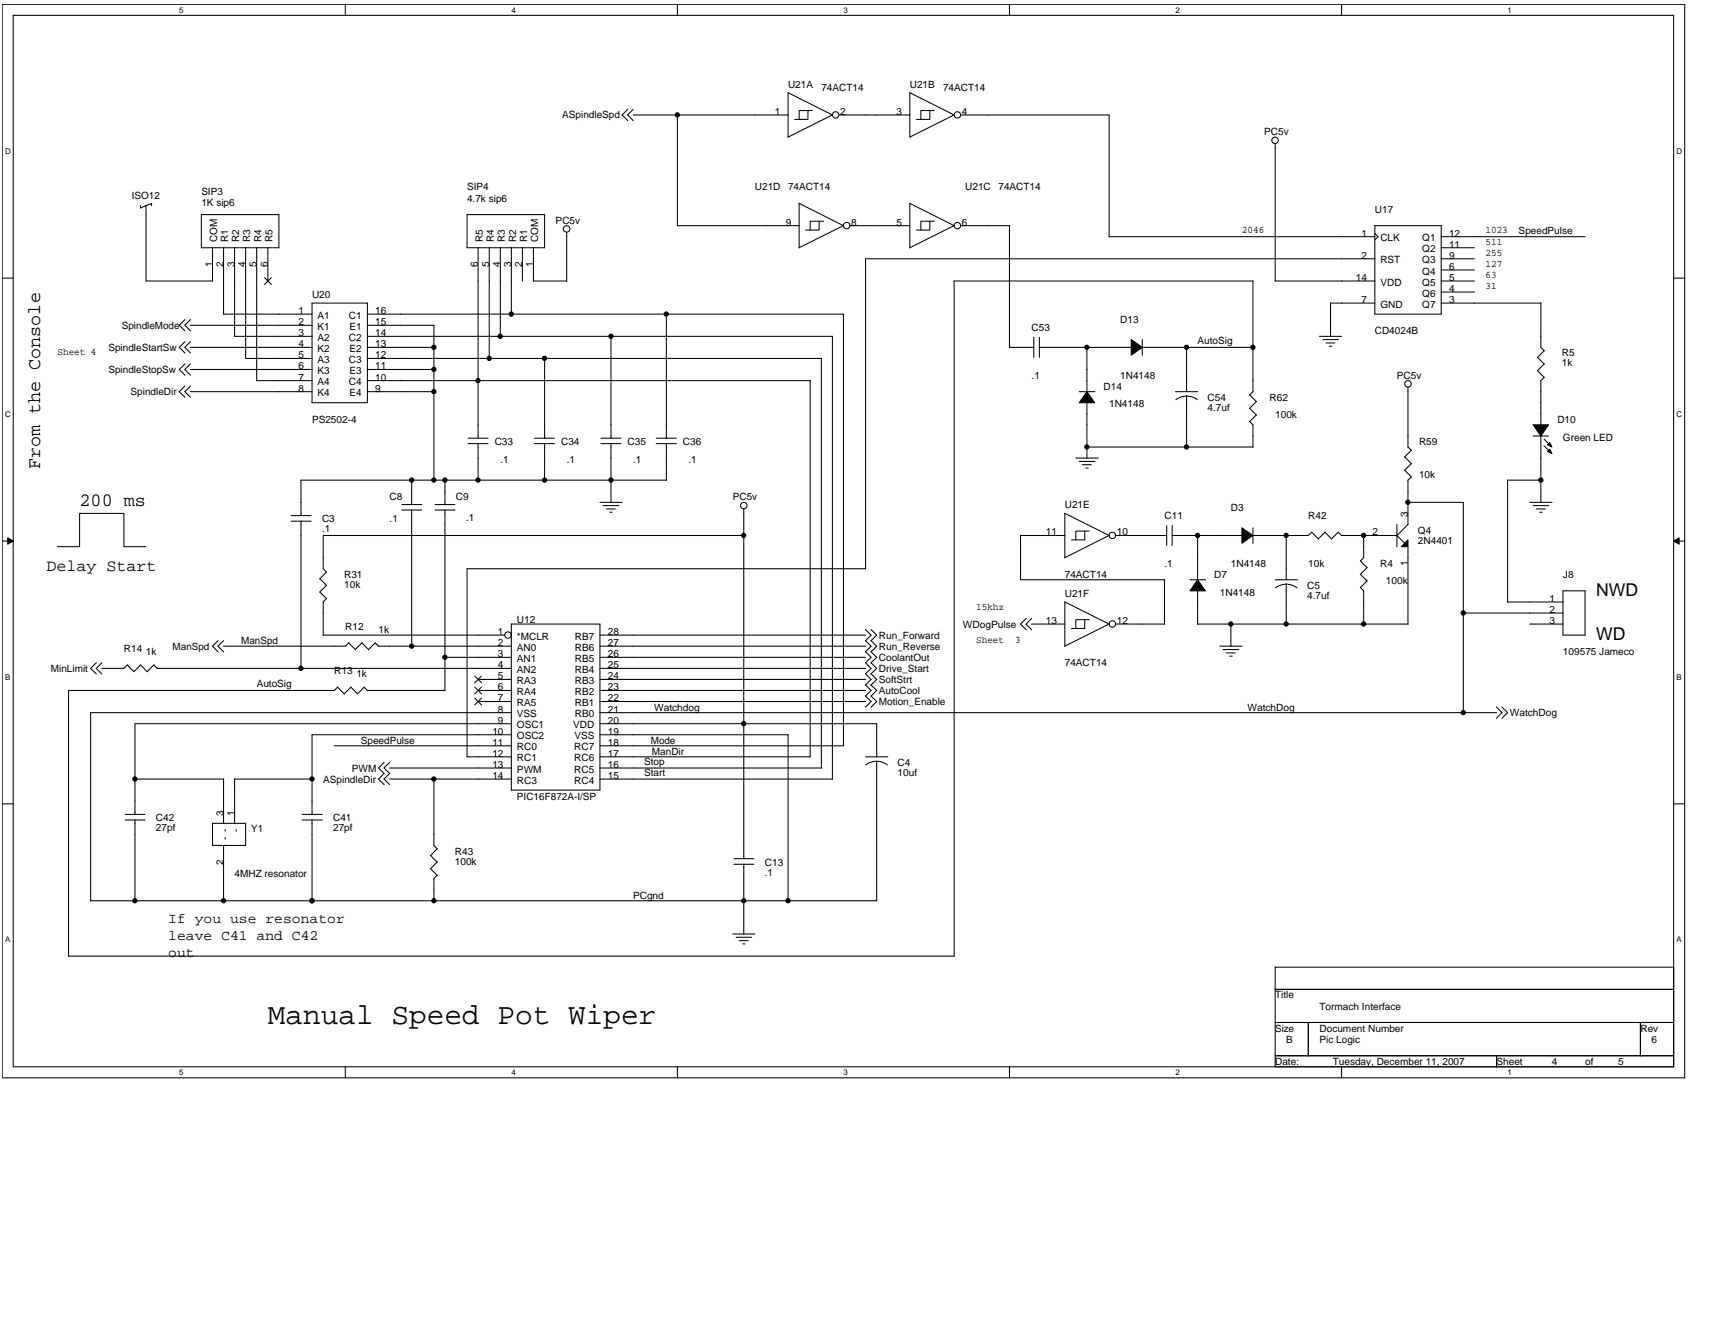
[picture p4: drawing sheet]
<svg xmlns="http://www.w3.org/2000/svg" width="279mm" height="216mm" viewBox="0 0 279 216" stroke-linecap="round" stroke-linejoin="round" font-family="sans-serif">
<path d="M.4 .7h274.1v174.9h-274.1zM2.2 2.5h270.5v171.3h-270.5z" fill="none" stroke="#000" stroke-width=".17"/>
<g fill="#fff">
<path d="M29.2 .9h.7v1.4h-.7z"/>
<path d="M29.2 174h.7v1.5h-.7z"/>
</g>
<path d="M56.3 .7v1.8M56.3 173.8v1.8" fill="none" stroke="#000" stroke-width=".17"/>
<g fill="#fff">
<path d="M83.3 .9h.7v1.4h-.7z"/>
<path d="M83.3 174h.7v1.5h-.7z"/>
</g>
<path d="M110.4 .7v1.8M110.4 173.8v1.8" fill="none" stroke="#000" stroke-width=".17"/>
<g fill="#fff">
<path d="M137.4 .9h.7v1.4h-.7z"/>
<path d="M137.4 174h.7v1.5h-.7z"/>
</g>
<path d="M164.5 .7v1.8M164.5 173.8v1.8" fill="none" stroke="#000" stroke-width=".17"/>
<g fill="#fff">
<path d="M191.5 .9h.7v1.4h-.7z"/>
<path d="M191.5 174h.7v1.5h-.7z"/>
</g>
<path d="M218.6 .7v1.8M218.6 173.8v1.8" fill="none" stroke="#000" stroke-width=".17"/>
<g fill="#fff">
<path d="M245.6 .9h.7v1.4h-.7z"/>
<path d="M245.6 174h.7v1.5h-.7z"/>
<path d="M.8 23.9h.9v1.4h-.9z"/>
<path d="M273.1 23.9h1v1.4h-1z"/>
<path d="M.8 66.7h.9v1.5h-.9z"/>
<path d="M273.1 66.7h1v1.5h-1z"/>
</g>
<path d="M.4 45.3h1.8M272.7 45.3h1.8" fill="none" stroke="#000" stroke-width=".17"/>
<g fill="#fff">
<path d="M.8 109.6h.9v1.4h-.9z"/>
<path d="M273.1 109.6h.9v1.4h-.9z"/>
</g>
<path d="M.4 88.2h1.8M272.7 88.2h1.8" fill="none" stroke="#000" stroke-width=".17"/>
<path d="M1.3 87.6l.9 .6-.9 .5zM272.7 88.2l.9-.6v1.1z" fill="#000"/>
<path d="M1.3 87.6l.9 .6-.9 .5zM272.7 88.2l.9-.6v1.1z" fill="none" stroke="#000" stroke-width=".16"/>
<g fill="#fff">
<path d="M.8 152.4h.9v1.4h-.9z"/>
<path d="M273.1 152.4h.9v1.4h-.9z"/>
</g>
<g fill="none" stroke="#000" stroke-width=".17">
<path d="M102.3 17.8l-1 .9 1 .9M103.1 18.7h25.3M103.2 17.8l-1 .9 1 .9M110.4 18.7v18.1h19.8M131.6 18v1.5h-2.1M132.3 18h-2.1v1.5M136.7 18.7h11.5M151.5 18v1.5h-2.2M152.2 18h-2.2v1.5M156.5 18.7h24.2v19.9M22.9 33.5v.4l.9-.4v12.3M24.7 33.1v.4"/>
<path d="M24.7 33.2l-.9 .3M32.8 35h12.6v5.4h-12.6zM76.1 35h12.6v5.4h-12.6zM92.3 37.8v8M128.4 22.3l7.2-3.6-7.2-3.6v7.3M130.2 33.1l7.2 3.7M130.2 33.2v7.2M133.4 36.1v1.4h-2.1M134.2 36.1h-2.2v1.4M137.4 36.7l-7.2 3.7M138.5 36.8h9.7M148.2 33.1l7.2 3.7"/>
<path d="M148.2 22.3l7.2-3.6-7.2-3.6v7.3M148.2 33.2v7.2M151.5 36.1v1.4h-2.2M152.2 36.1h-2.2v1.4M155.5 36.7l-7.3 3.7M156.5 36.8h8M164.5 36.7v19.9h3.9M180.7 38.6h43.3M207.7 23.4v22.4M224 36.8h10.8v14.4h-10.8zM224 38l.5 .6-.5 .5M234.8 38.6h23.4"/>
<path d="M23.8 45.8h10.8M30.1 55.7l-.9 .9 .9 .9M30.1 59.3l-.9 .9 .9 .9M30.1 52.1l-.9 .9 .9 .9M31 56.6h19.8M31 53h19.8M31 55.7l-.9 .9 .9 .9M31 59.3l-.9 .9 .9 .9M31 52.1l-.9 .9 .9 .9M34.6 40.4v5.4M36.4 40.4v10.8h14.4M38.2 40.4v14.4h12.6"/>
<path d="M40 40.4v18h10.8M41.8 40.4v21.6h9M43.6 40.4v5.4M50.8 49.4h9.1v16.2h-9.1zM59.9 54.8h75.7v72.2l-37.9-.1M59.9 56.6h10.8M59.9 51.2h77.5v70.3h-39.7M59.9 53h10.8v25.3M59.9 58.4h73.9M77.9 40.4v31M79.7 40.4v18M81.5 40.4v14.4"/>
<path d="M83.3 40.4v10.8M85.1 40.4v5.4M86.9 40.4v5.4h5.4M88.7 58.4v13M99.5 54.8v16.6M108.6 51.2v20.2M133.8 58.4v66.8M168.4 55v3.2M169.3 56.6h15M169.3 55v3.2M177.1 56.6v7.2M184.3 55.3l1.8 1.3-1.8 1.3z"/>
<path d="M186.1 56.6h18M186.1 55.3v2.6M193.3 56.6v7.2M207.7 45.8h16.3M215 54.8h3.6M215.5 55.3h2.5M216 55.9h1.5M216.6 56.4h.4M224 49.4h-7.2v5.4M224 42.2h-83v50.5M234.8 40.4h5.4M234.8 49.4h16.3l-.1 7.2 .6 .6"/>
<path d="M234.8 42.2h5.4M234.8 45.8h5.4M234.8 47.6h5.4M234.8 44h5.4M250.5 58.2l1.1 1.1M251.6 57.2l-1.1 1.1M251.6 59.3l-1.1 1.1M30.1 62.9l-.9 .9 .9 .9M31 60.2h19.8M31 63.8h19.8M31 62.9l-.9 .9 .9 .9M59.9 60.2h10.8"/>
<path d="M59.9 62h72.1v61.3h-34.3M59.9 63.8h10.8M67.1 78.2v4M72.5 78.2v4M76.3 72.3h3.2M76.3 71.4h3.2M77.9 72.3v6M87.1 72.3h3.2M87.1 71.4h3.2M88.7 72.3v6M97.9 72.3h3.2M97.9 71.4h3.2"/>
<path d="M99.5 72.3v9.6M106.9 72.3h3.3M106.9 71.4h3.3M108.6 72.3v6M108.6 78.2h-59.6v5.8M175.3 74.6h3.6M175.8 75.2h2.6M175.8 63.8h2.6M176.3 75.7h1.5M176.9 76.3h.4M177.1 63.8l1.2 1.8h-2.5zM177.1 65.6v9.1"/>
<path d="M177.1 72.8h27M191.5 63.8h3.6M193.3 64.5l.8 .1 1 .5M193.3 64.5l-.7 .1-1 .5M193.3 64.5v8.4M203.6 68.7l.5 .5v3.7M203.6 66.5l1.1 1.1M203.6 64.3l1.1 1.1M204.1 63.8v-18h-48.7v110M204.1 63.8l-.5 .6M204.7 67.6l-1.1 1.1M204.7 65.4l-1.1 1.1"/>
<path d="M228.8 74.4l1.1 1.2M228.8 76.6l1.1 1.1M229.4 63.1v9.7l.5 .6M229.4 78.2v7.3l-1.8 1.8M229.9 73.4l-1.1 1.1M229.9 75.5l-1.1 1.1M229.9 77.7l-.5 .6M249.7 71h2.6M249.8 69.2h2.5l-1.3 1.8zM250.5 60.4l1.1 1.1M251 62v7.2M251 71v10.9"/>
<path d="M251.1 78.2h-5.5v19.9M251.5 71.5l1.1 1.1M251.5 72.6l1.1 1.1M251.6 61.5l-.6 .5M252.1 73.6l.4-.4 .3 .7zM252.5 72.1l.3 .7-.7-.3zM9.4 89.1h3.6v-5.4h7.2v5.4h3.6M47.4 84.9h3.3M47.4 84h3.3M49 84.9v24M52.1 94.3l1.1 1.1-1.1 1.1M52.1 96.5l1.1 1.1-.6 .5"/>
<path d="M52.7 98.1v5.4h29.5M65.5 83.1h3.2M65.5 82.2h3.2M67.1 83.1v22.2M70.9 83.1h3.2M70.9 82.2h3.2M72.5 83.1v29.4M97.7 81.9h3.7M98.3 82.4h2.5M98.8 82.9h1.5M99.3 83.5h.4M121.2 82.9v57"/>
<path d="M121.2 87.3h-68.5v5.4l.5 .5-1.1 1.1M141 92.7h-64.9v30.6h7.2M173.5 83.6l7.2 3.6-7.2 3.7M173.5 87.3l-7.2-.1v7.3h23.4v7.2h-7.9M173.5 83.7v7.2M176.7 86.5v1.5h-2.1M177.4 86.5h-2.1v1.5M181.8 87.3h8.3M190.1 85.6v3.3M190.9 87.3h11.4M191 85.6v3.3M193.9 94.5h2.5"/>
<path d="M195.1 94.5l1.3 1.8h-2.5zM195.1 87.3v7.2M202.3 86l1.8 1.3-1.8 1.2zM204.1 87.3h9l.6-.6 1.1 1.1M204.1 86v2.5M207.7 94.5h3.7M209.5 95.2l.8 .1 1 .5M209.5 95.2l-1.1 .2-.6 .4M209.5 87.3v7.2M209.5 95.2v6.5M214.8 87.8l1.1-1.1 1.1 1.1M218.6 87.3h9l1.3 1.2"/>
<path d="M218.6 87.3l-.6-.6-1.1 1.1M221.6 95.7l.6 .6v5.4M221.6 93.6l1.1 1.1M221.6 91.4l1.1 1.1M222.2 87.3v3.6l-.6 .5M222.7 94.6l-1.1 1.1M222.7 92.5l-1.1 1.1M227.6 85.5v3.6M229.4 88v1.1h-1.1zM229.4 89.1v12.6h-34.3v-5.5M229.4 81.9h9M238.4 99.9h16.2"/>
<path d="M238.4 81.9v34.2M245.6 98.1h9M249.2 81.9h3.6M249.8 82.4h2.5M250.3 82.9h1.4M250.8 83.5h.4M254.6 96.3h3.6v7.2h-3.6zM15.7 108l-.9 .9 .9 .9M16.6 108l-.9 .9 .9 .9M20.8 108.3l-.6 .6h-3.6M22.9 108.3l-1.1 1.2-1.1-1.1M25.1 108.4l.5 .5h57.7"/>
<path d="M25.1 108.3l-1.1 1.2-1.1-1.1M35.5 104.4l-.9 .9 .9 .9M36.4 105.3h19.9l.5-.6 1.1 1.2M36.4 104.4l-.9 .9 .9 .9M55 112l1.1 1.1 1.1-1.1 1.1 1.1M55 112l-.5 .5h-43.3v43.3M57.9 105.8l1.1-1.1 1.1 1.2M59.9 112.5h12.6M59.9 112.5l-.6-.5-1.1 1.1M61.7 105.3h21.6M61.7 105.3l-.6-.6-1.1 1.1M72.5 107.1h10.8"/>
<path d="M77.9 110.7h5.4M77.9 112.5h5.4M77.9 114.3h5.4M83.3 119.7h-32.5v13M83.3 101.7h14.4v27h-14.4zM83.3 117.9h-61.3v14.8M83.3 116.1h-68.5v30.7h128v-22.8M97.7 105.3h43.3M97.7 103.5h43.3M97.7 107.1h43.3M97.7 108.9h43.3M97.7 110.7h43.3"/>
<path d="M97.7 112.5h43.3M97.7 114.3h43.3M97.7 116.1h146.1M97.7 117.9h45.1v5.4M97.7 119.7h30.7M128.4 119.7v27.1M141 111.6l.9 .9-.9 .9M141 104.4l.9 .9-.9 .9M141 102.6l.9 .9-.9 .9M141 108l.9 .9-.9 .9M141 109.8l.9 .9-.9 .9M141 106.2l.9 .9-.9 .9"/>
<path d="M141 113.4l.9 .9-.9 .9M141.9 111.6l.9 .9-.9 .9M141.9 104.4l.9 .9-.9 .9M141.9 102.6l.9 .9-.9 .9M141.9 108l.9 .9-.9 .9M141.9 109.8l.9 .9-.9 .9M141.9 106.2l.9 .9-.9 .9M141.9 113.4l.9 .9-.9 .9M167.2 100.8l-.9 .9 .9 .9M168.1 101.7h5.4M168.1 100.8l-.9 .9 .9 .9M176.7 101v1.4h-2.1"/>
<path d="M177.4 101h-2.1v1.4M180.7 101.7l-7.2-3.6v7.2M180.7 101.7l-7.2 3.6M198.7 105.3h3.6M199.3 105.8h2.5M199.8 106.4h1.4M200.3 106.9h.4M200.5 101.7v3.6M243.8 115.2l.9 .9-.9 .9M244.7 115.2l.9 .9-.9 .9M249.2 101.7h5.4M.4 131h1.8"/>
<path d="M20.4 133.6h3.2M20.4 132.7h3.2M22 133.6v13.2M22 126.9h14.4M34.6 134.2h5.4v3.6h-5.4zM36.4 126.9v7.3M36.4 137.8v9M49.2 133.6h3.3M49.2 132.7h3.3M50.8 133.6v13.2M50.9 126.9h-12.7v7.3M54.5 121.5h28.8"/>
<path d="M62.6 124.2l-.9 .9 .9 1M62.6 126l-.9 .9 .9 1M63.5 125.1h19.8M63.5 126.9h19.8M63.5 124.2l-.9 .9 .9 1M63.5 126l-.9 .9 .9 1M70.1 139.4l1.1 1.1-1.1 1.1M70.7 126.9v10.9l.5 .5-1.1 1.1M97.7 125.1h36.1M119.6 139.9h3.2M141 123.3h3.6M142.8 124l1.1 .3 .7 .3"/>
<path d="M142.8 124l-.7 .1-1.1 .5M272.7 131h1.8M11.2 155.8h144.3M70.1 141.5l1.1 1.1-.5 .6M70.7 143.2v3.6M119.4 152.2h3.6M119.6 140.8h3.2M119.9 152.7h2.6M120.4 153.3h1.5M121 153.8h.4M121.2 140.8v11.4M207.7 157.6h65v16.2h-65z"/>
<path d="M207.7 161.2h65M207.7 166.6h65M207.7 172h65M213.1 166.6v5.4M243.8 172v1.8M267.2 166.6v5.4"/>
<circle cx="110.3" cy="18.7" r=".35"/>
<circle cx="136.1" cy="18.7" r=".52"/>
<circle cx="156" cy="18.7" r=".52"/>
<circle cx="92.3" cy="37.3" r=".53"/>
<circle cx="137.9" cy="36.8" r=".52"/>
<circle cx="156" cy="36.8" r=".52"/>
<circle cx="207.7" cy="22.9" r=".53"/>
<circle cx="70.7" cy="56.6" r=".35"/>
<circle cx="79.7" cy="58.4" r=".35"/>
<circle cx="81.5" cy="54.8" r=".35"/>
<circle cx="83.3" cy="51.2" r=".35"/>
<circle cx="88.7" cy="58.4" r=".35"/>
<circle cx="99.5" cy="54.8" r=".35"/>
<circle cx="108.5" cy="51.2" r=".35"/>
<circle cx="177.1" cy="56.6" r=".35"/>
<circle cx="193.3" cy="56.6" r=".35"/>
<circle cx="204.1" cy="56.6" r=".35"/>
<circle cx="67.1" cy="78.2" r=".35"/>
<circle cx="70.7" cy="60.2" r=".35"/>
<circle cx="70.7" cy="78.2" r=".35"/>
<circle cx="70.7" cy="63.8" r=".35"/>
<circle cx="72.5" cy="78.2" r=".35"/>
<circle cx="77.9" cy="62" r=".35"/>
<circle cx="77.9" cy="78.2" r=".35"/>
<circle cx="88.7" cy="78.2" r=".35"/>
<circle cx="99.5" cy="78.2" r=".35"/>
<circle cx="177.1" cy="72.8" r=".35"/>
<circle cx="193.3" cy="72.8" r=".35"/>
<circle cx="229.4" cy="62.6" r=".53"/>
<circle cx="251" cy="78.2" r=".35"/>
<circle cx="121.2" cy="87.2" r=".35"/>
<circle cx="121.2" cy="82.4" r=".53"/>
<circle cx="181.2" cy="87.2" r=".52"/>
<circle cx="195.1" cy="87.2" r=".35"/>
<circle cx="209.5" cy="87.2" r=".35"/>
<circle cx="222.1" cy="87.2" r=".35"/>
<circle cx="229.4" cy="81.8" r=".35"/>
<circle cx="238.4" cy="99.9" r=".35"/>
<circle cx="49" cy="108.9" r=".35"/>
<circle cx="67.1" cy="105.3" r=".35"/>
<circle cx="72.5" cy="107.1" r=".35"/>
<circle cx="82.8" cy="103.5" r=".52"/>
<circle cx="121.2" cy="117.9" r=".35"/>
<circle cx="181.2" cy="101.7" r=".52"/>
<circle cx="200.5" cy="101.7" r=".35"/>
<circle cx="209.5" cy="101.7" r=".35"/>
<circle cx="222.1" cy="101.7" r=".35"/>
<circle cx="238.4" cy="116.1" r=".35"/>
<circle cx="22" cy="126.9" r=".35"/>
<circle cx="50.8" cy="126.9" r=".35"/>
<circle cx="70.7" cy="126.9" r=".35"/>
<circle cx="22" cy="146.8" r=".35"/>
<circle cx="36.4" cy="146.8" r=".35"/>
<circle cx="50.8" cy="146.8" r=".35"/>
<circle cx="70.7" cy="146.8" r=".35"/>
<circle cx="121.2" cy="146.8" r=".35"/>
<circle cx="128.4" cy="146.8" r=".35"/>
</g>
<path d="M43.1 45.2l1.1 1.2M44.2 45.2l-1.1 1.2M77.3 110.2l1.2 1.1M77.3 112l1.2 1.1M77.3 113.8l1.2 1.1M78.4 110.2l-1.1 1.1M78.4 112l-1.1 1.1M78.4 113.8l-1.1 1.1" fill="none" stroke="#000" stroke-width=".16"/>
<g fill="#000">
<path d="M184.3 55.3l1.8 1.3-1.8 1.3z" fill-rule="evenodd"/>
<path d="M177.1 63.8l1.2 1.8h-2.5z" fill-rule="evenodd"/>
<path d="M249.8 69.2h2.5l-1.3 1.8z" fill-rule="evenodd"/>
<path d="M252.1 73.6l.4-.4 .3 .7z" fill-rule="evenodd"/>
<path d="M252.5 72.1l.3 .7-.7-.3z" fill-rule="evenodd"/>
<path d="M195.1 94.5l1.3 1.8h-2.5z" fill-rule="evenodd"/>
<path d="M202.3 86l1.8 1.3-1.8 1.2z" fill-rule="evenodd"/>
<path d="M229.4 88v1.1h-1.1z" fill-rule="evenodd"/>
<circle cx="110.3" cy="18.7" r=".35"/>
<circle cx="70.7" cy="56.6" r=".35"/>
<circle cx="79.7" cy="58.4" r=".35"/>
<circle cx="81.5" cy="54.8" r=".35"/>
<circle cx="83.3" cy="51.2" r=".35"/>
<circle cx="88.7" cy="58.4" r=".35"/>
<circle cx="99.5" cy="54.8" r=".35"/>
<circle cx="108.5" cy="51.2" r=".35"/>
<circle cx="177.1" cy="56.6" r=".35"/>
<circle cx="193.3" cy="56.6" r=".35"/>
<circle cx="204.1" cy="56.6" r=".35"/>
<circle cx="67.1" cy="78.2" r=".35"/>
<circle cx="70.7" cy="60.2" r=".35"/>
<circle cx="70.7" cy="78.2" r=".35"/>
<circle cx="70.7" cy="63.8" r=".35"/>
<circle cx="72.5" cy="78.2" r=".35"/>
<circle cx="77.9" cy="62" r=".35"/>
<circle cx="77.9" cy="78.2" r=".35"/>
<circle cx="88.7" cy="78.2" r=".35"/>
<circle cx="99.5" cy="78.2" r=".35"/>
<circle cx="177.1" cy="72.8" r=".35"/>
<circle cx="193.3" cy="72.8" r=".35"/>
<circle cx="251" cy="78.2" r=".35"/>
<circle cx="121.2" cy="87.2" r=".35"/>
<circle cx="195.1" cy="87.2" r=".35"/>
<circle cx="209.5" cy="87.2" r=".35"/>
<circle cx="222.1" cy="87.2" r=".35"/>
<circle cx="229.4" cy="81.8" r=".35"/>
<circle cx="238.4" cy="99.9" r=".35"/>
<circle cx="49" cy="108.9" r=".35"/>
<circle cx="67.1" cy="105.3" r=".35"/>
<circle cx="72.5" cy="107.1" r=".35"/>
<circle cx="121.2" cy="117.9" r=".35"/>
<circle cx="200.5" cy="101.7" r=".35"/>
<circle cx="209.5" cy="101.7" r=".35"/>
<circle cx="222.1" cy="101.7" r=".35"/>
<circle cx="238.4" cy="116.1" r=".35"/>
<circle cx="22" cy="126.9" r=".35"/>
<circle cx="50.8" cy="126.9" r=".35"/>
<circle cx="70.7" cy="126.9" r=".35"/>
<circle cx="22" cy="146.8" r=".35"/>
<circle cx="36.4" cy="146.8" r=".35"/>
<circle cx="50.8" cy="146.8" r=".35"/>
<circle cx="70.7" cy="146.8" r=".35"/>
<circle cx="121.2" cy="146.8" r=".35"/>
<circle cx="128.4" cy="146.8" r=".35"/>
</g>
<text font-size="4.9" x="43.6" y="166.9">Manual Speed Pot Wiper</text>
<g font-size="3.1">
<text x="6.6" y="76.4" transform="rotate(-90 6.6 76.4)">From the Console</text>
<text x="13" y="82.5">200 ms</text>
</g>
<g font-size="2.9">
<text x="260" y="97.1">NWD</text>
<text x="260" y="104.3">WD</text>
</g>
<text font-size="2.7" x="7.6" y="93.1">Delay Start</text>
<g font-size="2.3">
<text x="27.4" y="150.4">If you use resonator</text>
<text x="27.4" y="153.1">leave C41 and C42</text>
<text x="27.4" y="155.9">out</text>
</g>
<g font-size="1.6">
<text x="128.4" y="14.3">U21A</text>
<text x="133.8" y="14.8">74ACT14</text>
<text x="148.2" y="14.3">U21B</text>
<text x="153.6" y="14.8">74ACT14</text>
<text x="91.6" y="19.3">ASpindleSpd</text>
<text x="126.2" y="18.7">1</text>
<text x="136.9" y="18.7">2</text>
<text x="146" y="18.7">3</text>
<text x="156.7" y="18.7">4</text>
<text x="205.9" y="22">PC5v</text>
<text x="21.5" y="32.5">ISO12</text>
<text x="32.8" y="31.8">SIP3</text>
<text x="32.8" y="33.6">1K sip6</text>
<text x="76.1" y="31">SIP4</text>
<text x="76.1" y="32.8">4.7k sip6</text>
<text x="123" y="31">U21D</text>
<text x="128.4" y="31">74ACT14</text>
<text x="157.2" y="31">U21C</text>
<text x="162.7" y="31">74ACT14</text>
<text x="224" y="34.6">U17</text>
<text x="35.4" y="39.5" transform="rotate(-90 35.4 39.5)">COM</text>
<text x="37.2" y="39.5" transform="rotate(-90 37.2 39.5)">R1</text>
<text x="39" y="39.5" transform="rotate(-90 39 39.5)">R2</text>
<text x="40.8" y="39.5" transform="rotate(-90 40.8 39.5)">R3</text>
<text x="42.6" y="39.5" transform="rotate(-90 42.6 39.5)">R4</text>
<text x="44.4" y="39.5" transform="rotate(-90 44.4 39.5)">R5</text>
<text x="78.6" y="39.5" transform="rotate(-90 78.6 39.5)">R5</text>
<text x="80.5" y="39.5" transform="rotate(-90 80.5 39.5)">R4</text>
<text x="82.3" y="39.5" transform="rotate(-90 82.3 39.5)">R3</text>
<text x="84.1" y="39.5" transform="rotate(-90 84.1 39.5)">R2</text>
<text x="85.9" y="39.5" transform="rotate(-90 85.9 39.5)">R1</text>
<text x="87.7" y="39.5" transform="rotate(-90 87.7 39.5)">COM</text>
<text x="90.5" y="36.5">PC5v</text>
<text x="128" y="36.7">9</text>
<text x="138.7" y="36.7">8</text>
<text x="146" y="36.7">5</text>
<text x="156.7" y="36.7">6</text>
<text x="202.3" y="38">2046</text>
<text x="221.8" y="38.5">1</text>
<text x="224.9" y="39.3">CLK</text>
<text x="231.7" y="41.1">Q2</text>
<text x="231.7" y="39.3">Q1</text>
<text x="236.1" y="40.3">11</text>
<text x="236.1" y="38.5">12</text>
<text x="242" y="38">1023</text>
<text x="242" y="39.8">511</text>
<text x="242" y="41.6">255</text>
<text x="247.4" y="38.1">SpeedPulse</text>
<text x="34.6" y="43.5" transform="rotate(-90 34.6 43.5)">1</text>
<text x="36.4" y="43.5" transform="rotate(-90 36.4 43.5)">2</text>
<text x="38.2" y="43.5" transform="rotate(-90 38.2 43.5)">3</text>
<text x="40" y="43.5" transform="rotate(-90 40 43.5)">4</text>
<text x="41.8" y="43.5" transform="rotate(-90 41.8 43.5)">5</text>
<text x="43.6" y="43.5" transform="rotate(-90 43.6 43.5)">6</text>
<text x="77.9" y="43.5" transform="rotate(-90 77.9 43.5)">6</text>
<text x="79.7" y="43.5" transform="rotate(-90 79.7 43.5)">5</text>
<text x="81.5" y="43.5" transform="rotate(-90 81.5 43.5)">4</text>
<text x="83.3" y="43.5" transform="rotate(-90 83.3 43.5)">3</text>
<text x="85.1" y="43.5" transform="rotate(-90 85.1 43.5)">2</text>
<text x="86.9" y="43.5" transform="rotate(-90 86.9 43.5)">1</text>
<text x="220.9" y="45.8">14</text>
<text x="221.8" y="42.1">2</text>
<text x="224.9" y="42.9">RST</text>
<text x="224.9" y="46.5">VDD</text>
<text x="231.7" y="46.5">Q5</text>
<text x="231.7" y="44.7">Q4</text>
<text x="231.7" y="42.9">Q3</text>
<text x="236.1" y="47.6">4</text>
<text x="236.1" y="45.8">5</text>
<text x="236.1" y="44">6</text>
<text x="236.1" y="42.1">9</text>
<text x="242" y="43.4">127</text>
<text x="242" y="45.3">63</text>
<text x="242" y="47.1">31</text>
<text x="19.8" y="53.6">SpindleMode</text>
<text x="48.7" y="51.2">1</text>
<text x="48.7" y="53">2</text>
<text x="50.8" y="48.5">U20</text>
<text x="51.7" y="51.9">A1</text>
<text x="51.7" y="53.7">K1</text>
<text x="56.8" y="51.9">C1</text>
<text x="57" y="53.7">E1</text>
<text x="61.1" y="53">15</text>
<text x="61.1" y="51.2">16</text>
<text x="168.1" y="53.9">C53</text>
<text x="182.5" y="52.7">D13</text>
<text x="221.8" y="49.4">7</text>
<text x="224.9" y="50.1">GND</text>
<text x="231.7" y="50.1">Q7</text>
<text x="231.7" y="48.3">Q6</text>
<text x="236.1" y="49.4">3</text>
<text x="9.4" y="57.9">Sheet 4</text>
<text x="17.7" y="57.2">SpindleStartSw</text>
<text x="48.7" y="54.8">3</text>
<text x="48.7" y="56.6">4</text>
<text x="48.7" y="58.4">5</text>
<text x="51.7" y="55.5">A2</text>
<text x="51.7" y="57.3">K2</text>
<text x="51.7" y="59.1">A3</text>
<text x="56.8" y="59.1">C3</text>
<text x="56.8" y="55.5">C2</text>
<text x="57" y="57.3">E2</text>
<text x="61.1" y="58.4">12</text>
<text x="61.1" y="56.6">13</text>
<text x="61.1" y="54.8">14</text>
<text x="195.1" y="56.1">AutoSig</text>
<text x="224" y="54.5">CD4024B</text>
<text x="254.4" y="58.1">R5</text>
<text x="254.4" y="59.7">1k</text>
<text x="17.7" y="60.8">SpindleStopSw</text>
<text x="21.3" y="64.4">SpindleDir</text>
<text x="48.7" y="60.2">6</text>
<text x="48.7" y="62">7</text>
<text x="48.7" y="63.8">8</text>
<text x="51.7" y="60.9">K3</text>
<text x="51.7" y="62.8">A4</text>
<text x="51.7" y="64.6">K4</text>
<text x="56.8" y="62.8">C4</text>
<text x="57" y="64.6">E4</text>
<text x="57" y="60.9">E3</text>
<text x="61.1" y="63.8">9</text>
<text x="61.1" y="62">10</text>
<text x="61.1" y="60.2">11</text>
<text x="168.1" y="61.7">.1</text>
<text x="179.8" y="63.5">D14</text>
<text x="182.5" y="61.7">1N4148</text>
<text x="196.7" y="65.3">C54</text>
<text x="206.8" y="65.3">R62</text>
<text x="227.6" y="61.7">PC5v</text>
<text x="50.8" y="68.9">PS2502-4</text>
<text x="180.7" y="66.4">1N4148</text>
<text x="196.7" y="66.9">4.7uf</text>
<text x="207.7" y="68.2">100k</text>
<text x="253.7" y="68.9">D10</text>
<text x="254.6" y="71.8">Green LED</text>
<text x="80.6" y="72.5">C33</text>
<text x="81.5" y="75.4">.1</text>
<text x="91.4" y="72.5">C34</text>
<text x="92.3" y="75.4">.1</text>
<text x="102.2" y="72.5">C35</text>
<text x="103.1" y="75.4">.1</text>
<text x="111.3" y="72.5">C36</text>
<text x="112.2" y="75.4">.1</text>
<text x="231.2" y="72.5">R59</text>
<text x="231.2" y="77.9">10k</text>
<text x="63.5" y="81.5">C8</text>
<text x="74.3" y="81.5">C9</text>
<text x="119.4" y="81.5">PC5v</text>
<text x="173.5" y="82.8">U21E</text>
<text x="200.5" y="83.3">D3</text>
<text x="52.5" y="85.1">C3</text>
<text x="52.5" y="86.8">.1</text>
<text x="63.5" y="85.1">.1</text>
<text x="75.9" y="84.9">.1</text>
<text x="170.4" y="87.2">11</text>
<text x="182" y="87.2">10</text>
<text x="189.7" y="84.6">C11</text>
<text x="213.1" y="84.6">R42</text>
<text x="223.6" y="87.2">2</text>
<text x="229.4" y="84.2" transform="rotate(-90 229.4 84.2)">3</text>
<text x="231" y="86.9">Q4</text>
<text x="231" y="88.6">2N4401</text>
<text x="56.1" y="94.2">R31</text>
<text x="56.1" y="95.8">10k</text>
<text x="173.5" y="94.2">74ACT14</text>
<text x="189.7" y="92.4">.1</text>
<text x="197.8" y="94.2">D7</text>
<text x="200.5" y="92.4">1N4148</text>
<text x="213" y="96">C5</text>
<text x="213.1" y="92.4">10k</text>
<text x="224.9" y="92.4">R4</text>
<text x="225.8" y="95.2">100k</text>
<text x="229.4" y="92.2" transform="rotate(-90 229.4 92.2)">1</text>
<text x="254.6" y="94.2">J8</text>
<text x="84.2" y="101.5">U12</text>
<text x="159" y="99.4">15khz</text>
<text x="170.4" y="101.7">13</text>
<text x="173.5" y="97.2">U21F</text>
<text x="182" y="101.7">12</text>
<text x="198.7" y="97">1N4148</text>
<text x="213" y="97.6">4.7uf</text>
<text x="252.4" y="98.1">1</text>
<text x="252.4" y="99.9">2</text>
<text x="252.4" y="101.7">3</text>
<text x="20.2" y="106.2">R14</text>
<text x="23.8" y="106.8">1k</text>
<text x="28.1" y="105.9">ManSpd</text>
<text x="39.3" y="105">ManSpd</text>
<text x="56.3" y="102.6">R12</text>
<text x="61.7" y="103.2">1k</text>
<text x="81.1" y="103.5">1</text>
<text x="81.1" y="105.3">2</text>
<text x="81.1" y="107.1">3</text>
<text x="84.2" y="104.2">*MCLR</text>
<text x="84.2" y="106">AN0</text>
<text x="84.2" y="107.8">AN1</text>
<text x="93.7" y="107.8">RB5</text>
<text x="93.7" y="106">RB6</text>
<text x="93.7" y="104.2">RB7</text>
<text x="99" y="107.1">26</text>
<text x="99" y="105.3">27</text>
<text x="99" y="103.5">28</text>
<text x="143.2" y="105.9">Run_Reverse</text>
<text x="143.2" y="104.1">Run_Forward</text>
<text x="143.2" y="107.7">CoolantOut</text>
<text x="156.9" y="102.3">WDogPulse</text>
<text x="159" y="104.8">Sheet</text>
<text x="165.4" y="104.8">3</text>
<text x="254.6" y="106.8">109575 Jameco</text>
<text x="8.3" y="109.5">MinLimit</text>
<text x="41.8" y="112">AutoSig</text>
<text x="54.5" y="109.8">R13</text>
<text x="58.1" y="110.4">1k</text>
<text x="81.1" y="108.9">4</text>
<text x="81.1" y="110.7">5</text>
<text x="81.1" y="112.5">6</text>
<text x="84.2" y="109.6">AN2</text>
<text x="84.2" y="111.4">RA3</text>
<text x="84.2" y="113.2">RA4</text>
<text x="93.7" y="113.2">RB2</text>
<text x="93.7" y="111.4">RB3</text>
<text x="93.7" y="109.6">RB4</text>
<text x="99" y="112.5">23</text>
<text x="99" y="110.7">24</text>
<text x="99" y="108.9">25</text>
<text x="143.2" y="113.1">AutoCool</text>
<text x="143.2" y="109.5">Drive_Start</text>
<text x="143.2" y="111.3">SoftStrt</text>
<text x="173.5" y="108.6">74ACT14</text>
<text x="80.2" y="119.7">10</text>
<text x="81.1" y="114.3">7</text>
<text x="81.1" y="116.1">8</text>
<text x="81.1" y="117.9">9</text>
<text x="84.2" y="115">RA5</text>
<text x="84.2" y="116.9">VSS</text>
<text x="84.2" y="118.7">OSC1</text>
<text x="93.4" y="118.7">VDD</text>
<text x="93.7" y="116.9">RB0</text>
<text x="93.7" y="115">RB1</text>
<text x="99" y="119.7">19</text>
<text x="99" y="117.9">20</text>
<text x="99" y="116.1">21</text>
<text x="99" y="114.3">22</text>
<text x="106.6" y="115.8">Watchdog</text>
<text x="143.2" y="114.9">Motion_Enable</text>
<text x="203.2" y="115.8">WatchDog</text>
<text x="246" y="116.7">WatchDog</text>
<text x="57.3" y="125.7">PWM</text>
<text x="58.8" y="121.2">SpeedPulse</text>
<text x="80.2" y="121.5">11</text>
<text x="80.2" y="123.3">12</text>
<text x="80.2" y="125.1">13</text>
<text x="84.2" y="120.5">OSC2</text>
<text x="84.2" y="122.3">RC0</text>
<text x="84.2" y="124.1">RC1</text>
<text x="84.2" y="125.9">PWM</text>
<text x="93.5" y="125.9">RC5</text>
<text x="93.5" y="124.1">RC6</text>
<text x="93.5" y="122.3">RC7</text>
<text x="93.6" y="120.5">VSS</text>
<text x="99" y="125.1">16</text>
<text x="99" y="123.3">17</text>
<text x="99" y="121.5">18</text>
<text x="104.9" y="124.6">Stop</text>
<text x="106" y="121.2">Mode</text>
<text x="106.2" y="123">ManDir</text>
<text x="146.2" y="124.8">C4</text>
<text x="52.7" y="127.5">ASpindleDir</text>
<text x="80.2" y="126.9">14</text>
<text x="84.2" y="127.7">RC3</text>
<text x="84.2" y="130.4">PIC16F872A-I/SP</text>
<text x="93.5" y="127.7">RC4</text>
<text x="99" y="126.9">15</text>
<text x="104.9" y="126.4">Start</text>
<text x="146.2" y="126.4">10uf</text>
<text x="25.4" y="133.8">C42</text>
<text x="25.4" y="135.4">27pf</text>
<text x="36.4" y="132.9" transform="rotate(-90 36.4 132.9)">3</text>
<text x="37.2" y="136.8" transform="rotate(-90 37.2 136.8)">- -</text>
<text x="38.2" y="132.9" transform="rotate(-90 38.2 132.9)">1</text>
<text x="39" y="135.6" transform="rotate(-90 39 135.6)">-</text>
<text x="40.9" y="135.6">Y1</text>
<text x="54.3" y="133.8">C41</text>
<text x="54.3" y="135.4">27pf</text>
<text x="36.4" y="140.9" transform="rotate(-90 36.4 140.9)">2</text>
<text x="38.2" y="142.8">4MHZ resonator</text>
<text x="74.1" y="139.2">R43</text>
<text x="74.1" y="140.9">100k</text>
<text x="124.6" y="141">C13</text>
<text x="124.6" y="142.7">.1</text>
<text x="103.1" y="146.5">PCgnd</text>
<text x="207.7" y="162.7">Title</text>
<text x="215" y="164.5">Tormach Interface</text>
<text x="207.7" y="173.5">Date:</text>
<text x="207.7" y="168.1">Size</text>
<text x="209.5" y="169.9">B</text>
<text x="215" y="168.1">Document Number</text>
<text x="215" y="169.9">Pic Logic</text>
<text x="217.1" y="173.5">Tuesday, December 11, 2007</text>
<text x="243.8" y="173.5">Sheet</text>
<text x="252.8" y="173.5">4</text>
<text x="258.2" y="173.5">of</text>
<text x="263.6" y="173.5">5</text>
<text x="267.2" y="168.1">Rev</text>
<text x="269.1" y="169.9">6</text>
</g>
<g font-size="1.3">
<text x="29.2" y="2.1">5</text>
<text x="83.3" y="2.1">4</text>
<text x="137.4" y="2.1">3</text>
<text x="191.5" y="2.1">2</text>
<text x="245.6" y="2.1">1</text>
<text x=".8" y="25.1">D</text>
<text x="273.1" y="25.1">D</text>
<text x=".8" y="67.9">C</text>
<text x="273.1" y="67.9">C</text>
<text x=".8" y="110.7">B</text>
<text x="273.1" y="110.7">B</text>
<text x=".8" y="153.5">A</text>
<text x="273.1" y="153.5">A</text>
<text x="29.2" y="175.2">5</text>
<text x="83.3" y="175.2">4</text>
<text x="137.4" y="175.2">3</text>
<text x="191.5" y="175.2">2</text>
<text x="245.6" y="175.2">1</text>
</g>
</svg>
